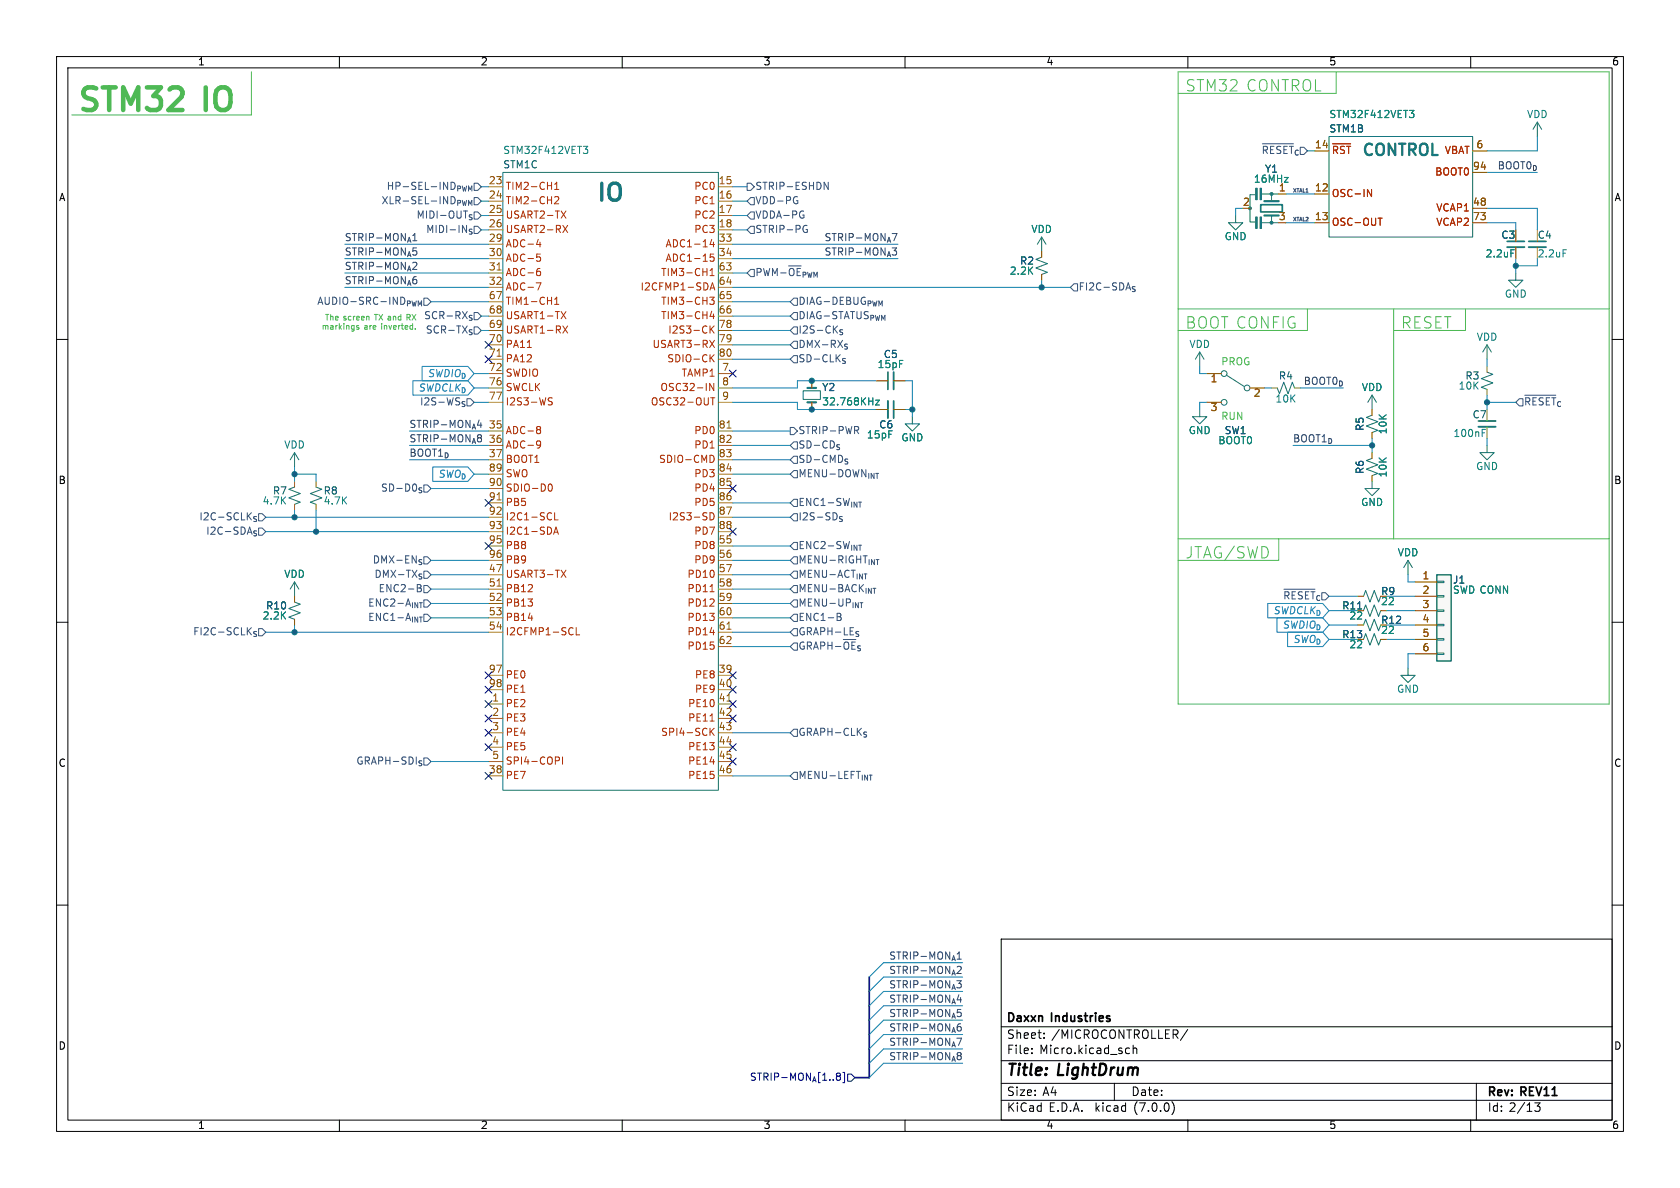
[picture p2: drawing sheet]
<svg xmlns="http://www.w3.org/2000/svg" width="297mm" height="210mm" viewBox="0 0 297 210" stroke-linecap="round" stroke-linejoin="round" font-family="sans-serif">
<g fill="none" stroke="#000" stroke-width=".18">
<path d="M10 10h277v190h-277zM12 12h273v186h-273zM60 10v2M110 10v2M160 10v2M210 10v2M260 10v2M10 60h2M285 60h2M10 110h2M285 110h2M10 160h2"/>
<path d="M285 160h2M177 166h108v32h-108zM60 198v2M110 198v2M160 198v2M177 194.5h108M177 191.5h108M177 187.5h108M177 181.5h108M182.4 186.1v.2M182.4 185.3v.2M184.6 183.4v.2"/>
<path d="M184.6 182.6v.2M197 191.5v3M199.3 185.3h.4M199.7 186.2l-.4 .1M200.3 185.4l.2-.1h.4l.1 1M200.3 184.8v1.5M207.2 194.7a1.72 1.72 0 0 1 0 2.3M210 182l-1.3 1.9M210 198v2M260 198v2M261 191.5v6.5M272.3 195l-.5 .5 .4 .2v.6l-.2 .2-.6-.1"/>
</g>
<g fill="none" stroke="#187164" stroke-width=".18">
<path d="M88.9 30.5h38.1v109.2h-38.1zM218.4 38.1v1.3h1.3l-1.3 1.2-1.2-1.2h1.2M222.1 34.4h-1.1v4.8h1M223 34.3h3.1M223 39.4h3.1M224.8 34.3v1.1M224.8 38.1v1.3M234.9 24.1h25.4v17.8h-25.4zM271.8 21.6l-.8 1.3M271.8 21.6v2.5M271.8 21.6l.7 1.3M184.1 45.5l-1 .3 2.1 .8-2.1 .8 2.1 .7-1.1 .4"/>
<path d="M184.1 41.9l.8 1.3M184.1 41.9v2.6M184.1 41.9l-.7 1.3M268 48.3v1.2h1.2l-1.2 1.3-1.3-1.3h1.3M142 69.1h3v1.5h-3zM161.3 73.7v1.2h1.3l-1.3 1.3-1.3-1.3h1.3M212.1 72.4v1.3h1.3l-1.3 1.2-1.3-1.2h1.3M212.1 62.2l-.8 1.3M212.1 62.2v2.6M212.1 62.2l.8 1.3M216.8 66.3l3.2 2M225.8 68.6l.4 1 .7-2 .8 2 .8-2 .4 1"/>
<path d="M242.6 73.4l-1 .4 2 .7-2 .8 2 .8-1 .4M242.6 69.9l-.8 1.2M242.6 69.9v2.5M242.6 69.9l.7 1.2M262.9 78.7v1.3h1.3l-1.3 1.3-1.3-1.3h1.3M262.9 65.8l1 .4-2 .7 2 .8-2 .8 1 .3M262.9 61l-.8 1.2M262.9 61v2.5M262.9 61l.8 1.2M52.1 86.1l-1 .4 2 .7-2 .8 2 .8-1 .4M52.1 80l.7 1.3M52.1 80v2.6"/>
<path d="M52.1 80l-.8 1.3M55.9 86.1l1 .4-2 .7 2 .8-2 .8 1 .4M242.6 81l-1 .4 2 .8-2 .7 2 .8-1 .4M242.6 85.1v1.3h1.2l-1.2 1.2-1.3-1.2h1.3M248.9 99.1l-.7 1.2M248.9 99.1v2.5M248.9 99.1l.8 1.2M52.1 106.4l1 .4-2 .8 2 .7-2 .8 1 .4M52.1 102.9v2.5M52.1 102.9l-.8 1.2M52.1 102.9l.7 1.2M241 105.4l.4-1 .8 2 .8-2 .7 2 .4-1"/>
<path d="M241 110.5l.4-1 .8 2 .8-2 .7 2 .4-1M241 113l.4-1 .8 2 .8-2 .7 2 .4-1M241 108l.4-1.1 .8 2.1 .8-2.1 .7 2.1 .4-1M248.9 118.1v1.3h1.3l-1.3 1.3-1.3-1.3h1.3M254 115.4h1.3v.3h-1.3zM254 112.9h1.3v.3h-1.3zM254 110.4h1.3v.2h-1.3zM254 107.8h1.3v.3h-1.3zM254 105.3h1.3v.2h-1.3zM254 102.7h1.3v.3h-1.3z"/>
<circle cx="216.4" cy="66" r=".51"/>
<circle cx="216.4" cy="71.1" r=".51"/>
<circle cx="220.5" cy="68.6" r=".51"/>
</g>
<g fill="none" stroke="#a0a006" stroke-width=".18">
<path d="M86.4 33h2.5M86.4 35.6h2.5M86.4 38.1h2.5M127 33h2.5M127 35.6h2.5M127 38.1h2.5M226.1 34.3h1.2M232.4 34.3h2.5M232.4 39.4h2.5M232.4 26.7h2.5M260.3 39.4h2.6M260.3 26.7h2.6"/>
<path d="M260.3 36.8h2.6M260.3 30.5h2.6M86.4 40.6h2.5M86.4 43.2h2.5M86.4 45.7h2.5M86.4 48.3h2.5M86.4 50.8h2.5M86.4 53.3h2.5M86.4 55.9h2.5M86.4 58.4h2.5M127 40.6h2.5M127 43.2h2.5"/>
<path d="M127 45.7h2.5M127 48.3h2.5M127 50.8h2.5M127 53.3h2.5M127 55.9h2.5M127 58.4h2.5M184.1 44.5v1M184.1 48.5v1M268 43.7v2M271.8 43.7v2M86.4 66h2.5M86.4 68.6h2.5"/>
<path d="M86.4 71.1h2.5M86.4 76.2h2.5M86.4 78.7h2.5M86.4 61h2.5M86.4 63.5h2.5M127 66h2.5M127 68.6h2.5M127 71.1h2.5M127 76.2h2.5M127 78.7h2.5M127 61h2.5M127 63.5h2.5"/>
<path d="M143.5 67.3v1.3M143.5 71.1v1.3M154.9 67.3h2.1M154.9 72.4h2.1M158 67.3h2M158 72.4h2M213.4 66h2.5M213.4 71.1h2.5M221 68.6h2.5M224.8 68.6h1M228.9 68.6h1M242.6 72.4v1"/>
<path d="M242.6 76.5v1M262.9 64.8v1M262.9 68.8v1.1M262.9 75.4v2.1M52.1 85.1v1M52.1 89.2v1M55.9 85.1v1M55.9 89.2v1M86.4 81.3h2.5M86.4 96.5h2.5M86.4 99.1h2.5M86.4 83.8h2.5"/>
<path d="M86.4 86.4h2.5M86.4 88.9h2.5M86.4 91.4h2.5M86.4 94h2.5M127 81.3h2.5M127 96.5h2.5M127 99.1h2.5M127 83.8h2.5M127 86.4h2.5M127 88.9h2.5M127 91.4h2.5M127 94h2.5"/>
<path d="M242.6 80v1M242.6 84.1v1M52.1 105.4v1M52.1 109.5v1M86.4 119.4h2.5M86.4 101.6h2.5M86.4 104.1h2.5M86.4 106.7h2.5M86.4 109.2h2.5M86.4 111.8h2.5M127 119.4h2.5M127 101.6h2.5"/>
<path d="M127 104.1h2.5M127 106.7h2.5M127 109.2h2.5M127 111.8h2.5M127 114.3h2.5M240 105.4h1M240 110.5h1M240 108h1M240 113h1M244.1 108h1M244.1 113h1M250.2 105.4h3.8"/>
<path d="M250.2 110.5h3.8M250.2 102.9h3.8M250.2 108h3.8M250.2 113h3.8M250.2 115.6h3.8M86.4 124.5h2.5M86.4 127h2.5M86.4 129.5h2.5M86.4 137.2h2.5M86.4 132.1h2.5M86.4 121.9h2.5M86.4 134.6h2.5"/>
<path d="M127 124.5h2.5M127 127h2.5M127 129.5h2.5M127 137.2h2.5M127 132.1h2.5M127 121.9h2.5M127 134.6h2.5"/>
</g>
<g fill="none" stroke="#b02c04" stroke-width=".18">
<path d="M98.1 33.5h.7M98.1 32.6l.3-.4v1.3M98.1 34.9l.4-.1 .3 .3-.8 .9h.8M99.2 37.3l.9 1.3M99.5 39.8l.9 1.3M100.1 37.3l-.9 1.3M100.4 39.8l-.9 1.3M235.6 25.4h3.2M236.5 26.3l-.1-.4h-.6v1.2M237.7 25.9h-.5l-.2 .3M238.1 25.9h.7M238.4 25.9v1.2"/>
<path d="M241.7 33.5l.8 1.3v-1.3M243.6 38.6h.7M94.8 50h.8l-.5 1.3M94.9 43.2h.7M94.9 44.9h.6M95 45.4h.3l.3 .2-.1 .5-.5 .1M95.1 47.9h.2l.3 .3-.1 .4-.4 .1M95.2 47.5h.3M95.5 42.8v.8M98.1 52.9l.3-.4v1.3M98.1 53.8h.7M99.2 55.1l.9 1.2"/>
<path d="M99.5 57.6l.9 1.3M100.1 55.1l-.9 1.2M100.4 57.6l-.9 1.3M125.5 52.5h.8l-.5 .5 .4 .1v.6l-.2 .1-.5-.1M125.5 57.6v1.3M125.5 51.3l.4-1.3 .5 1.3M125.5 48.7h.8M125.5 47.8l.4-.3v1.2M125.6 50.9h.6M125.7 58.2l.5 .7M125.8 42.3l-.3 .9h.8M125.8 55l-.3 .9h.8"/>
<path d="M126.1 42.8v.8M126.1 55.5v.8M126.2 44.9h-.6l-.1 .6 .2-.1 .4 .1 .2 .1-.1 .5-.2 .1-.5-.1M126.2 57.6l-.7 .7M95.1 75.4h.2l.3 .2-.3 .3M95.1 77.9l.4 .2a.84 .84 0 0 1-.3 1.1M95.1 75.9h.2M95.3 75.9l.2 .2 .1 .3-.3 .3h-.2M95.6 78.5l-.3 .2h-.2M97 70.8l.5 .2 .1 .3-.2 .3-.5-.1M97.6 70.4l-.5-.1-.1 .1M125.5 60.2l.8 1.2"/>
<path d="M125.6 70.3h.8M125.7 63.2l.5 .8M126 70.3v1.3M126.2 67.8v1.2l-.7-1.2v1.2M126.2 62.7l-.7 .7M126.3 60.2l-.8 1.2M97.1 85.6h.1a.68 .68 0 0 1 .4 .6 .68 .68 0 0 1-.4 .6h-.1M97.9 94.4l.4-1.2 .4 1.2M98 94.1h.6M98.1 90.6v1.3h.6M125.5 90.6a.64 .64 0 0 1 .8 .7 .64 .64 0 0 1-.8 .6zM125.8 80.5a.68 .68 0 0 1 .5 .6 .68 .68 0 0 1-.5 .6"/>
<path d="M99.2 100.8l.9 1.3M100.1 100.8l-.9 1.3M101.9 111v1.2h.6M125.5 104.6h.8M98.2 133.8h.5l.2 .3-.1 .3-.6 .1M99.4 133.8v1.3M125.5 128.7v1.3M125.5 127.5h.8M125.7 129.3l.5 .7M126.2 128.7l-.7 .8"/>
</g>
<path d="M87.9 47.7h.7M87.9 63h.7M128.5 75.7h.7M87.9 88.4h.7M87.9 103.6h.7M128.5 111.2h.7M128.5 123.9h.7" fill="none" stroke="#8c5a0a" stroke-width=".18"/>
<path d="M249.2 19.5h.8l-.5 .5 .4 .1 .1 .4-.3 .3h-.3M103.1 25.9h.8l-.4 .5 .3 .1 .1 .4-.2 .2h-.4M267.1 44.2h.6M276.3 44.2h.6M154.8 70.7h.7l-.7 .9h.7M262 75.9h.6" fill="none" stroke="#128875" stroke-width=".18"/>
<path d="M266.4 43.7h3.1M270.3 43.7h3M157 70.9v3M158 65.8v3M261.4 75.4h3" fill="none" stroke="#187164" stroke-width=".33"/>
<path d="M222.9 36.2h3.8v1.3h-3.8zM266.4 42.7h3.1M270.3 42.7h3M157 65.8v3M158 70.9v3M261.4 74.4h3" fill="none" stroke="#187164" stroke-width=".3"/>
<path d="M254 101.6h2.5v15.2h-2.5z" fill="#f7f7f7" stroke="#f7f7f7" stroke-width=".18"/>
<path d="M254 101.6h2.5v15.2h-2.5z" fill="none" stroke="#187164" stroke-width=".25"/>
<path d="M223.5 35.6h2.6M223.5 38.1h2.6M142.7 68.6h1.6M142.7 71.1h1.6" fill="none" stroke="#187164" stroke-width=".38"/>
<g fill="#187164" stroke="#187164" stroke-width=".18">
<path d="M222 33.3h.2v2h-.2z"/>
<path d="M222.8 33.3h.2v2h-.2z"/>
<path d="M222 38.4h.2v2h-.2z"/>
<path d="M222.8 38.4h.2v2h-.2z"/>
<circle cx="224.8" cy="34.3" r=".25"/>
<circle cx="221" cy="36.8" r=".25"/>
<circle cx="224.8" cy="39.4" r=".25"/>
</g>
<g fill="none" stroke="#345372" stroke-width=".18">
<path d="M132.1 32.4h.6l.6 .6-.6 .7h-.6zM132.7 34.9h.6v1.3h-.6l-.6-.6zM132.7 37.5h.6v1.2h-.6l-.6-.6zM140.8 35.5h.2v.4l-.2 .1M140.9 34.8h.1M141.9 38h.2v.5M142.4 39.8l.3 .1M145.7 32.2l.7 1.3v-1.3M223.2 25.4h5.5M224.1 26.3l-.1-.4h-.7v1.2M225.2 25.9h-.6v1.2M226.4 25.9h-.5l-.2 .3"/>
<path d="M227.6 25.9h-.6v1.2M227.9 25.9h.8M228.3 25.9v1.2M229.9 26h.6l.6 .7-.6 .6h-.6zM132.7 47.6h.6v1.3h-.6l-.6-.6zM132.7 40h.6v1.3h-.6l-.6-.7zM134.6 47.9l-.2-.4h-.6v1.2M135 47.5l.3 1.2M136.1 47.5l-.3 1.2M136.6 48.7v-1.2l.4 .9 .4-.9v1.2M139.4 47h2.2M139.5 47.9a.42 .42 0 0 1 .5-.5 .42 .42 0 0 1 .4 .5"/>
<path d="M140.3 55.2h.7v1.3h-.7l-.6-.6zM140.3 52.7h.7v1.3h-.7l-.6-.7zM140.3 57.8h.7v1.3h-.7l-.6-.7zM141.5 47.5h-.6v1.2M142.5 40.6h.2v.4l-.3 .1M189.2 50.8l.7-.6h.6v1.2h-.6zM139.7 75.6h.6l.7 .6-.7 .6h-.6zM140.3 62.9h.7v1.2h-.7l-.6-.6zM140.3 78.1h.7v1.3h-.7l-.6-.7zM140.3 60.3h.7v1.3h-.7l-.6-.6zM151.4 76.1l.4 .6M151.6 75.4l.2 .2-.1 .3-.1 .2"/>
<path d="M268.6 70.5h.6v1.3h-.6l-.6-.7zM269.6 69.9h5.4M270.5 70.7l-.2-.3-.6-.1v1.3M271.6 70.3h-.6v1.3M272.8 70.4l-.5-.1-.2 .4M274 70.3h-.6v1.3M274.3 70.3h.8M274.7 70.3v1.3M45.7 90.8h.7l.6 .6-.6 .7h-.7zM140.3 80.6h.7v1.3h-.7l-.6-.6zM140.3 83.2h.7v1.3h-.7l-.6-.7zM140.3 88.3h.7v1.2h-.7l-.6-.6z"/>
<path d="M140.3 90.8h.7v1.3h-.7l-.6-.7zM140.3 95.9h.7v1.3h-.7l-.6-.7zM140.3 98.4h.7v1.3h-.7l-.6-.6zM45.7 111.1h.7l.6 .7-.6 .6h-.7zM73.8 103.9h.4M74.2 103.9l.3 .3-.1 .3-.6 .1M74.2 103.3l.2 .3-.2 .3M74.9 103.5h.7l.6 .6-.6 .7h-.7zM140.3 108.6h.7v1.3h-.7l-.6-.7zM140.3 111.1h.7v1.3h-.7l-.6-.6zM140.3 103.5h.7v1.3h-.7l-.6-.7zM140.3 101h.7v1.2h-.7l-.6-.6z"/>
<path d="M140.3 113.7h.7v1.2h-.7l-.6-.6zM140.3 106h.7v1.3h-.7l-.6-.6zM141.8 113.5l-.3 .2-.1 .3M142 113.5l.1 .1M142.7 113.5v1.3M143.2 113.5l.2 .1 .1 .3M143.8 114.8l.4-1.3 .5 1.3M145.1 113.5v1.3M145.6 113.5l.2 .1v.3M146.4 113.5v1.3M147.1 113.5v1.3M148 109h.4"/>
<path d="M148.4 109l.3 .3v.3l-.7 .1M148.4 108.4l.3 .3-.3 .3M149.5 113.5l-.2 .2-.1 .2M149.7 113.5l.3 .2 .1 .2M150.6 113.5v1.3M227 104.2h5.5M227.9 105l-.1-.3-.6-.1v1.3M229 104.6h-.6v1.3M230.2 104.7l-.4-.1-.3 .4M231.4 104.6h-.6v1.3M231.8 104.6h.7M232.1 104.6v1.3"/>
<path d="M233.7 104.8h.6l.6 .6-.6 .6h-.6zM140.3 128.9h.7v1.3h-.7l-.6-.7zM140.3 136.5h.7v1.3h-.7l-.6-.6z"/>
</g>
<g fill="none" stroke="#000084" stroke-width=".18">
<path d="M85.8 60.4l1.2 1.2M85.8 62.9l1.2 1.2M87 60.4l-1.2 1.2M87 62.9l-1.2 1.2M128.9 65.4l1.2 1.2M130.1 65.4l-1.2 1.2M85.8 95.9l1.2 1.2M85.8 88.3l1.2 1.2M87 95.9l-1.2 1.2M87 88.3l-1.2 1.2M128.9 85.8l1.2 1.2M128.9 93.4l1.2 1.2"/>
<path d="M130.1 93.4l-1.2 1.2M130.1 85.8l-1.2 1.2M85.8 118.8l1.2 1.2M87 118.8l-1.2 1.2M128.9 118.8l1.2 1.2M130.1 118.8l-1.2 1.2M85.8 123.9l1.2 1.2M85.8 136.6l1.2 1.2M85.8 131.5l1.2 1.2M85.8 126.4l1.2 1.2M85.8 128.9l1.2 1.2M85.8 121.3l1.2 1.2"/>
<path d="M87 123.9l-1.2 1.2M87 136.6l-1.2 1.2M87 131.5l-1.2 1.2M87 126.4l-1.2 1.2M87 128.9l-1.2 1.2M87 121.3l-1.2 1.2M128.9 134l1.2 1.2M128.9 123.9l1.2 1.2M128.9 121.3l1.2 1.2M128.9 131.5l1.2 1.2M128.9 126.4l1.2 1.2M130.1 134l-1.2 1.2"/>
<path d="M130.1 123.9l-1.2 1.2M130.1 121.3l-1.2 1.2M130.1 131.5l-1.2 1.2M130.1 126.4l-1.2 1.2M149.9 189.9h.6l.6 .6-.6 .6h-.6z"/>
</g>
<path d="M73 67.3h9.7l1.1 1.3-1.1 1.3h-9.7zM74.6 64.8h8.1l1.1 1.2-1.1 1.3h-8.1zM76.5 82.5h6.2l1.1 1.3-1.1 1.3h-6.2zM224.1 106.7h9.7l1.1 1.3-1.1 1.2h-9.7zM225.8 109.2h8l1.1 1.3-1.1 1.3h-8zM227.6 111.8h6.2l1.1 1.2-1.1 1.3h-6.2z" fill="none" stroke="#1b50ca" stroke-width=".18"/>
<path d="M44.4 12.7v7.6h-31.7M208.3 12.7h76.2v111.8h-76.2zM236.2 12.7v3.8h-27.9M63.4 57.6l-.2-.1-.2 .2 .1 .1 .3 .1v.3h-.4M65.1 55.9l.1 .2v.5M73.4 58.1v.1M208.3 54.6h76.2M231.1 54.6v3.8h-22.8M246.4 54.6v40.7M259.1 54.6v3.8h-12.7M208.3 95.3h76.2M226.1 95.3v3.8h-17.8" fill="none" stroke="#4eb955" stroke-width=".18"/>
<path d="M153.7 172.7v17.8h-2.6" fill="none" stroke="#000084" stroke-width=".3"/>
<g fill="none" stroke="#0b7fb0" stroke-width=".18">
<path d="M85.1 35.6h1.3M85.1 38.1h1.3M85.1 33h1.3M129.5 35.6h2.6M129.5 38.1h2.6M129.5 33h2.6M219.7 36.8h-1.3v1.3M227.3 39.4h5.1M227.3 34.3h5.1M262.9 39.4h5.1v1.2M262.9 36.8h8.9v3.8M262.9 30.5h8.9"/>
<path d="M271.8 24.1v2.6h-8.9M61 50.8h25.4M61 43.2h25.4M61 45.7h25.4M61 48.3h25.4M76.2 53.3h10.2M85.1 55.9h1.3M85.1 58.4h1.3M85.1 40.6h1.3M129.5 50.8h59.7M129.5 43.2h29.2M129.5 45.7h29.2"/>
<path d="M129.5 55.9h10.2M129.5 53.3h10.2M129.5 58.4h10.2M129.5 40.6h2.6M129.5 48.3h2.6M184.1 49.5v1.3M268 45.7v2.6M271.8 45.7v1.3h-3.8M72.4 76.2h14M72.4 78.7h14M83.8 71.1h2.6M83.8 68.6h2.6"/>
<path d="M83.8 66h2.6M129.5 71.1h11.5v1.3h13.9M129.5 76.2h10.2M129.5 61h10.2M129.5 63.5h10.2M129.5 78.7h10.2M154.9 67.3h-13.9v1.3h-11.5M160 72.4h1.3M160 67.3h1.3v6.4M212.1 64.8v1.2h1.3M213.4 71.1h-1.3v1.3M223.5 68.6h1.3"/>
<path d="M228.6 78.7h14M229.9 68.6h7.6M242.6 77.5v2.5M262.9 63.5v1.3M262.9 69.9v2.5M262.9 77.5v1.2M262.9 71.1h5.1M47 94h39.4M47 91.4h39.4M52.1 82.6v2.5M52.1 90.2v1.2M52.1 83.8h3.8v1.3"/>
<path d="M55.9 90.2v3.8M72.4 81.3h14M76.2 99.1h10.2M76.2 86.4h10.2M83.8 83.8h2.6M129.5 96.5h10.2M129.5 99.1h10.2M129.5 91.4h10.2M129.5 83.8h10.2M129.5 88.9h10.2M129.5 81.3h10.2M47 111.8h39.4"/>
<path d="M52.1 110.5v1.3M76.2 106.7h10.2M76.2 101.6h10.2M76.2 109.2h10.2M76.2 104.1h10.2M129.5 111.8h10.2M129.5 106.7h10.2M129.5 114.3h10.2M129.5 101.6h10.2M129.5 109.2h10.2M129.5 104.1h10.2M234.9 105.4h5.1"/>
<path d="M234.9 110.5h5.1M234.9 113h5.1M234.9 108h5.1M245.1 105.4h5.1M245.1 110.5h5.1M245.1 113h5.1M245.1 108h5.1M248.9 101.6v1.3h1.3M250.2 115.6h-1.3v2.5M76.2 134.6h10.2M129.5 137.2h10.2M129.5 129.5h10.2"/>
<path d="M170.2 177.8h-14l-2.5 2.5M170.2 175.3h-14l-2.5 2.5M170.2 170.2h-14l-2.5 2.5M170.2 172.7h-14l-2.5 2.6M170.2 180.3h-14l-2.5 2.6M170.2 188h-14l-2.5 2.5M170.2 182.9h-14l-2.5 2.5M170.2 185.4h-14l-2.5 2.6"/>
</g>
<g fill="#056887" stroke="#056887" stroke-width=".18">
<circle cx="262.9" cy="71.1" r=".46"/>
<circle cx="268" cy="47" r=".46"/>
<circle cx="184.1" cy="50.8" r=".46"/>
<circle cx="161.3" cy="72.4" r=".46"/>
<circle cx="242.6" cy="78.7" r=".46"/>
<circle cx="143.5" cy="72.4" r=".46"/>
<circle cx="143.5" cy="67.3" r=".46"/>
<circle cx="52.1" cy="91.4" r=".46"/>
<circle cx="55.9" cy="94" r=".46"/>
<circle cx="52.1" cy="83.8" r=".46"/>
<circle cx="52.1" cy="111.8" r=".46"/>
</g>
<g font-size="5.6" fill="#4eb955">
<text x="14" y="20.3">STM32</text>
<text x="36.6" y="20.3">IO</text>
</g>
<text font-size="4.2" fill="#187164" x="105.2" y="36.5">IO</text>
<g font-size="2.8" fill="#4eb955">
<text x="209.5" y="16.5">STM32 CONTROL</text>
<text x="209.5" y="58.4">BOOT CONFIG</text>
<text x="247.6" y="58.4">RESET</text>
<text x="209.5" y="99.1">JTAG/SWD</text>
</g>
<text font-size="2.8" fill="#187164" x="240.6" y="28.2">CONTROL</text>
<g font-size="2.8">
<text x="178" y="190.8">Title:</text>
<text x="187.1" y="190.8">LightDrum</text>
</g>
<g font-size="2.1">
<text x="178" y="183.9">Sheet:</text>
<text x="178" y="181.1">Daxxn</text>
<text x="185.9" y="183.9">/MICROCONTROLLER/</text>
<text x="186" y="181.1">Industries</text>
<text x="178" y="186.6">File:</text>
<text x="183.8" y="186.6">Micro.kicad_sch</text>
<text x="178" y="196.8">KiCad</text>
<text x="178" y="194">Size:</text>
<text x="184.3" y="194">A4</text>
<text x="185.4" y="196.8">E.D.A.</text>
<text x="193.7" y="196.8">kicad</text>
<text x="200" y="194">Date:</text>
<text x="200.6" y="196.8">(7.0.0)</text>
<text x="263" y="194.2">Rev:</text>
<text x="263" y="196.8">Id: 2/13</text>
<text x="269" y="194.2">REV11</text>
</g>
<g font-size="1.8">
<text x="35" y="11.8">1</text>
<text x="85" y="11.8">2</text>
<text x="135" y="11.8">3</text>
<text x="185" y="11.8">4</text>
<text x="235" y="11.8">5</text>
<text x="285" y="11.8">6</text>
<text x="10.4" y="35.8">A</text>
<text x="285.4" y="35.8">A</text>
<text x="10.3" y="85.8">B</text>
<text x="285.3" y="85.8">B</text>
<text x="10.3" y="135.8">C</text>
<text x="285.3" y="135.8">C</text>
<text x="10.3" y="185.8">D</text>
<text x="285.3" y="185.8">D</text>
<text x="35" y="199.8">1</text>
<text x="85" y="199.8">2</text>
<text x="135" y="199.8">3</text>
<text x="185" y="199.8">4</text>
<text x="235" y="199.8">5</text>
<text x="285" y="199.8">6</text>
</g>
<g font-size="1.8" fill="#005550">
<text x="235" y="23.7">STM1B</text>
<text x="88.9" y="30">STM1C</text>
<text x="271.8" y="42.5">C4</text>
<text x="145.3" y="69.4">Y2</text>
<text x="226" y="67.4">R4</text>
<text x="241.4" y="76.2" transform="rotate(-90 241.4 76.2)">R5</text>
<text x="260.3" y="74.2">C7</text>
<text x="241.4" y="83.9" transform="rotate(-90 241.4 83.9)">R6</text>
<text x="57.2" y="87.7">R8</text>
<text x="244.1" y="105.5">R9</text>
<text x="237.2" y="113.1">R13</text>
<text x="237.2" y="108">R11</text>
<text x="244.1" y="110.6">R12</text>
</g>
<g font-size="1.8" fill="#128875">
<text x="235" y="21.1">STM32F412VET3</text>
<text x="269.9" y="21.1">VDD</text>
<text x="88.9" y="27.5">STM32F412VET3</text>
<text x="221.6" y="32.6">16MHz</text>
<text x="223.6" y="30.8">Y1</text>
<text x="182.3" y="41.5">VDD</text>
<text x="180.3" y="47.1">R2</text>
<text x="216.4" y="42.7">GND</text>
<text x="262.6" y="45.8">2.2uF</text>
<text x="271.8" y="45.8">2.2uF</text>
<text x="178.5" y="48.8">2.2K</text>
<text x="266" y="52.9">GND</text>
<text x="155.1" y="65.3">15pF</text>
<text x="156.2" y="63.6">C5</text>
<text x="210.2" y="61.8">VDD</text>
<text x="261" y="60.5">VDD</text>
<text x="145.3" y="71.9">32.768KHz</text>
<text x="225.4" y="71.4">10K</text>
<text x="240.7" y="69.4">VDD</text>
<text x="257.8" y="69.2">10K</text>
<text x="259" y="67.4">R3</text>
<text x="153.2" y="77.8">15pF</text>
<text x="155.4" y="76">C6</text>
<text x="210.1" y="77">GND</text>
<text x="216.4" y="77">SW1</text>
<text x="245.4" y="76.8" transform="rotate(-90 245.4 76.8)">10K</text>
<text x="256.9" y="77.5">100nF</text>
<text x="50.2" y="79.6">VDD</text>
<text x="159.3" y="78.3">GND</text>
<text x="215.3" y="78.8">BOOT0</text>
<text x="260.9" y="83.4">GND</text>
<text x="46.4" y="89.5">4.7K</text>
<text x="48.2" y="87.7">R7</text>
<text x="57.2" y="89.5">4.7K</text>
<text x="240.6" y="89.7">GND</text>
<text x="245.4" y="84.5" transform="rotate(-90 245.4 84.5)">10K</text>
<text x="247" y="98.6">VDD</text>
<text x="50.2" y="102.4">VDD</text>
<text x="256.8" y="103.4">J1</text>
<text x="256.8" y="105.2">SWD CONN</text>
<text x="46.4" y="109.8">2.2K</text>
<text x="47" y="108">R10</text>
<text x="238.5" y="109.8">22</text>
<text x="238.5" y="114.9">22</text>
<text x="246.9" y="122.7">GND</text>
</g>
<text font-size="1.8" fill="#0b7fb0" x="222.8" y="28.1">~{RESET}_{C}</text>
<g font-size="1.8" fill="#8c5a0a">
<text x="232.4" y="26.4">14</text>
<text x="261" y="26.4">6</text>
<text x="86.4" y="32.8">23</text>
<text x="86.4" y="35.3">24</text>
<text x="127" y="32.8">15</text>
<text x="127" y="35.3">16</text>
<text x="226" y="34">1</text>
<text x="232.4" y="34">12</text>
<text x="260.3" y="30.2">94</text>
<text x="86.4" y="37.8">25</text>
<text x="86.4" y="40.4">26</text>
<text x="127" y="37.8">17</text>
<text x="127" y="40.4">18</text>
<text x="219.7" y="36.6">2</text>
<text x="226" y="39.1">3</text>
<text x="232.4" y="39.1">13</text>
<text x="260.3" y="36.6">48</text>
<text x="260.3" y="39.1">73</text>
<text x="86.4" y="42.9">29</text>
<text x="86.4" y="45.5">30</text>
<text x="127" y="42.9">33</text>
<text x="127" y="45.5">34</text>
<text x="86.4" y="48">31</text>
<text x="86.4" y="50.5">32</text>
<text x="86.4" y="53.1">67</text>
<text x="127" y="48">63</text>
<text x="127" y="50.5">64</text>
<text x="127" y="53.1">65</text>
<text x="86.4" y="55.6">68</text>
<text x="86.4" y="58.2">69</text>
<text x="127" y="55.6">66</text>
<text x="127" y="58.2">78</text>
<text x="86.4" y="60.7">70</text>
<text x="86.4" y="63.2">71</text>
<text x="86.4" y="65.8">72</text>
<text x="127" y="60.7">79</text>
<text x="127" y="63.2">80</text>
<text x="127.6" y="65.8">7</text>
<text x="86.4" y="68.3">76</text>
<text x="86.4" y="70.9">77</text>
<text x="127.6" y="68.3">8</text>
<text x="127.6" y="70.9">9</text>
<text x="214" y="67.9">1</text>
<text x="221.6" y="70.5">2</text>
<text x="127" y="75.9">81</text>
<text x="214" y="73">3</text>
<text x="86.4" y="81">37</text>
<text x="86.4" y="83.6">89</text>
<text x="127" y="78.5">82</text>
<text x="127" y="81">83</text>
<text x="127" y="83.6">84</text>
<text x="86.4" y="86.1">90</text>
<text x="86.4" y="88.6">91</text>
<text x="127" y="86.1">85</text>
<text x="127" y="88.6">86</text>
<text x="86.4" y="91.2">92</text>
<text x="86.4" y="93.7">93</text>
<text x="127" y="91.2">87</text>
<text x="127" y="93.7">88</text>
<text x="86.4" y="101.3">47</text>
<text x="86.4" y="96.3">95</text>
<text x="86.4" y="98.8">96</text>
<text x="127" y="96.3">55</text>
<text x="127" y="98.8">56</text>
<text x="127" y="101.3">57</text>
<text x="86.4" y="103.9">51</text>
<text x="86.4" y="106.4">52</text>
<text x="127" y="103.9">58</text>
<text x="127" y="106.4">59</text>
<text x="251.4" y="102.6">1</text>
<text x="251.4" y="105.2">2</text>
<text x="251.4" y="107.7">3</text>
<text x="86.4" y="109">53</text>
<text x="86.4" y="111.5">54</text>
<text x="127" y="109">60</text>
<text x="127" y="111.5">61</text>
<text x="251.4" y="110.2">4</text>
<text x="251.4" y="112.8">5</text>
<text x="86.4" y="119.1">97</text>
<text x="127" y="119.1">39</text>
<text x="127" y="114">62</text>
<text x="251.4" y="115.3">6</text>
<text x="86.4" y="121.7">98</text>
<text x="87" y="124.2">1</text>
<text x="127" y="121.7">40</text>
<text x="127" y="124.2">41</text>
<text x="87" y="126.7">2</text>
<text x="87" y="129.3">3</text>
<text x="87" y="131.8">4</text>
<text x="127" y="126.7">42</text>
<text x="127" y="129.3">43</text>
<text x="127" y="131.8">44</text>
<text x="86.4" y="136.9">38</text>
<text x="87" y="134.4">5</text>
<text x="127" y="134.4">45</text>
<text x="127" y="136.9">46</text>
</g>
<g font-size="1.8" fill="#b02c04">
<text x="235.5" y="28.1">~{RST}</text>
<text x="255.3" y="27.5">VBAT</text>
<text x="89.4" y="33.8">TIM2-CH1</text>
<text x="122.6" y="33.8">PC0</text>
<text x="235.5" y="35.1">OSC-IN</text>
<text x="253.6" y="31.3">BOOT0</text>
<text x="89.4" y="36.4">TIM2-CH2</text>
<text x="89.4" y="38.9">USART2-TX</text>
<text x="89.4" y="41.5">USART2-RX</text>
<text x="122.6" y="36.4">PC1</text>
<text x="122.6" y="38.9">PC2</text>
<text x="122.6" y="41.5">PC3</text>
<text x="235.5" y="40.2">OSC-OUT</text>
<text x="253.8" y="37.7">VCAP1</text>
<text x="253.8" y="40.2">VCAP2</text>
<text x="89.4" y="44">ADC-4</text>
<text x="89.4" y="46.5">ADC-5</text>
<text x="117.5" y="44">ADC1-14</text>
<text x="117.5" y="46.5">ADC1-15</text>
<text x="89.4" y="49.1">ADC-6</text>
<text x="89.4" y="51.6">ADC-7</text>
<text x="113.1" y="51.6">I2CFMP1-SDA</text>
<text x="116.7" y="49.1">TIM3-CH1</text>
<text x="89.4" y="54.2">TIM1-CH1</text>
<text x="89.4" y="56.7">USART1-TX</text>
<text x="89.4" y="59.2">USART1-RX</text>
<text x="116.7" y="54.2">TIM3-CH3</text>
<text x="116.7" y="56.7">TIM3-CH4</text>
<text x="118" y="59.2">I2S3-CK</text>
<text x="89.4" y="61.8">PA11</text>
<text x="89.4" y="64.3">PA12</text>
<text x="115.2" y="61.8">USART3-RX</text>
<text x="117.8" y="64.3">SDIO-CK</text>
<text x="89.4" y="66.9">SWDIO</text>
<text x="89.4" y="69.4">SWCLK</text>
<text x="89.4" y="71.9">I2S3-WS</text>
<text x="114.9" y="71.9">OSC32-OUT</text>
<text x="116.6" y="69.4">OSC32-IN</text>
<text x="120.4" y="66.9">TAMP1</text>
<text x="89.4" y="77">ADC-8</text>
<text x="122.6" y="77">PD0</text>
<text x="89.4" y="79.6">ADC-9</text>
<text x="89.4" y="82.1">BOOT1</text>
<text x="116.4" y="82.1">SDIO-CMD</text>
<text x="122.6" y="79.6">PD1</text>
<text x="89.4" y="84.6">SWO</text>
<text x="89.4" y="87.2">SDIO-D0</text>
<text x="89.4" y="89.7">PB5</text>
<text x="122.6" y="84.6">PD3</text>
<text x="122.6" y="87.2">PD4</text>
<text x="122.6" y="89.7">PD5</text>
<text x="89.4" y="92.3">I2C1-SCL</text>
<text x="89.4" y="94.8">I2C1-SDA</text>
<text x="118.1" y="92.3">I2S3-SD</text>
<text x="122.6" y="94.8">PD7</text>
<text x="89.4" y="97.3">PB8</text>
<text x="89.4" y="99.9">PB9</text>
<text x="122.6" y="97.3">PD8</text>
<text x="122.6" y="99.9">PD9</text>
<text x="89.4" y="102.4">USART3-TX</text>
<text x="89.4" y="105">PB12</text>
<text x="89.4" y="107.5">PB13</text>
<text x="121.4" y="102.4">PD10</text>
<text x="121.4" y="105">PD11</text>
<text x="121.4" y="107.5">PD12</text>
<text x="89.4" y="110">PB14</text>
<text x="89.4" y="112.6">I2CFMP1-SCL</text>
<text x="121.4" y="110">PD13</text>
<text x="121.4" y="112.6">PD14</text>
<text x="121.4" y="115.1">PD15</text>
<text x="89.4" y="125.3">PE2</text>
<text x="89.4" y="120.2">PE0</text>
<text x="89.4" y="122.7">PE1</text>
<text x="121.5" y="125.3">PE10</text>
<text x="122.7" y="120.2">PE8</text>
<text x="122.7" y="122.7">PE9</text>
<text x="89.4" y="127.8">PE3</text>
<text x="89.4" y="130.4">PE4</text>
<text x="116.7" y="130.4">SPI4-SCK</text>
<text x="121.5" y="127.8">PE11</text>
<text x="89.4" y="138">PE7</text>
<text x="89.4" y="132.9">PE5</text>
<text x="89.4" y="135.4">SPI4-COPI</text>
<text x="121.5" y="132.9">PE13</text>
<text x="121.5" y="135.4">PE14</text>
<text x="121.5" y="138">PE15</text>
</g>
<g font-size="1.8" fill="#345372">
<text x="68.2" y="33.8">HP-SEL-IND_{PWM}</text>
<text x="133.5" y="33.8">STRIP-ESHDN</text>
<text x="67.3" y="36.4">XLR-SEL-IND_{PWM}</text>
<text x="73.4" y="38.9">MIDI-OUT_{S}</text>
<text x="75.1" y="41.5">MIDI-IN_{S}</text>
<text x="133.5" y="41.5">STRIP-PG</text>
<text x="133.5" y="36.4">VDD-PG</text>
<text x="133.5" y="38.9">VDDA-PG</text>
<text x="133.5" y="49.7">PWM-~{OE}_{PWM}</text>
<text x="190.7" y="51.6">FI2C-SDA_{S}</text>
<text x="55.9" y="54.2">AUDIO-SRC-IND_{PWM}</text>
<text x="74.8" y="56.7">SCR-RX_{S}</text>
<text x="75.1" y="59.2">SCR-TX_{S}</text>
<text x="141.2" y="56.7">DIAG-STATUS_{PWM}</text>
<text x="141.2" y="54.2">DIAG-DEBUG_{PWM}</text>
<text x="141.2" y="59.2">I2S-CK_{S}</text>
<text x="141.2" y="64.3">SD-CLK_{S}</text>
<text x="141.2" y="61.8">DMX-RX_{S}</text>
<text x="74.1" y="71.9">I2S-WS_{S}</text>
<text x="141.2" y="77">STRIP-PWR</text>
<text x="269.4" y="72.6">~{RESET}_{C}</text>
<text x="141.2" y="82.1">SD-CMD_{S}</text>
<text x="141.2" y="79.6">SD-CD_{S}</text>
<text x="67.2" y="87.2">SD-D0_{S}</text>
<text x="141.2" y="84.6">MENU-DOWN_{INT}</text>
<text x="141.2" y="89.7">ENC1-SW_{INT}</text>
<text x="35" y="92.3">I2C-SCLK_{S}</text>
<text x="36.3" y="94.8">I2C-SDA_{S}</text>
<text x="141.2" y="92.3">I2S-SD_{S}</text>
<text x="65.7" y="99.9">DMX-EN_{S}</text>
<text x="141.2" y="97.3">ENC2-SW_{INT}</text>
<text x="141.2" y="99.9">MENU-RIGHT_{INT}</text>
<text x="64.9" y="107.5">ENC2-A_{INT}</text>
<text x="66" y="102.4">DMX-TX_{S}</text>
<text x="66.8" y="105">ENC2-B</text>
<text x="141.2" y="105">MENU-BACK_{INT}</text>
<text x="141.2" y="102.4">MENU-ACT_{INT}</text>
<text x="141.2" y="107.5">MENU-UP_{INT}</text>
<text x="226.7" y="106.8">~{RESET}_{C}</text>
<text x="34" y="112.6">FI2C-SCLK_{S}</text>
<text x="64.9" y="110">ENC1-A_{INT}</text>
<text x="141.2" y="110">ENC1-B</text>
<text x="141.2" y="112.6">GRAPH-LE_{S}</text>
<text x="141.2" y="115.7">GRAPH-~{OE}_{S}</text>
<text x="141.2" y="130.4">GRAPH-CLK_{S}</text>
<text x="62.8" y="135.4">GRAPH-SDI_{S}</text>
<text x="141.2" y="138">MENU-LEFT_{INT}</text>
</g>
<g font-size="1.8" fill="#2d4364">
<text x="264.6" y="30.1">BOOT0_{D}</text>
<text x="61" y="47.9">STRIP-MON_{A}2</text>
<text x="61" y="45.4">STRIP-MON_{A}5</text>
<text x="61" y="42.8">STRIP-MON_{A}1</text>
<text x="145.6" y="45.4">STRIP-MON_{A}3</text>
<text x="145.6" y="42.8">STRIP-MON_{A}7</text>
<text x="61" y="50.5">STRIP-MON_{A}6</text>
<text x="230.3" y="68.2">BOOT0_{D}</text>
<text x="72.4" y="75.9">STRIP-MON_{A}435</text>
<text x="72.4" y="80.9">BOOT1_{D}</text>
<text x="72.4" y="78.4">STRIP-MON_{A}836</text>
<text x="228.6" y="78.4">BOOT1_{D}</text>
<text x="157.1" y="169.8">STRIP-MON_{A}1</text>
<text x="157.1" y="172.4">STRIP-MON_{A}2</text>
<text x="157.1" y="177.5">STRIP-MON_{A}4</text>
<text x="157.1" y="180">STRIP-MON_{A}5</text>
<text x="157.1" y="174.9">STRIP-MON_{A}3</text>
<text x="157.1" y="182.5">STRIP-MON_{A}6</text>
<text x="157.1" y="185.1">STRIP-MON_{A}7</text>
<text x="157.1" y="187.6">STRIP-MON_{A}8</text>
</g>
<g font-size="1.8" fill="#a0a006">
<text x="265.4" y="42.5">C3</text>
<text x="244.1" y="107.3">22</text>
<text x="244.1" y="112.3">22</text>
</g>
<g font-size="1.8" fill="#4eb955">
<text x="215.9" y="64.8">PROG</text>
<text x="215.9" y="74.4">RUN</text>
</g>
<g font-size="1.8" fill="#1b50ca">
<text x="73.8" y="69.5">SWDCLK_{D}</text>
<text x="75.4" y="67">SWDIO_{D}</text>
<text x="77.3" y="84.7">SWO_{D}</text>
<text x="224.9" y="108.9">SWDCLK_{D}</text>
<text x="226.6" y="111.4">SWDIO_{D}</text>
<text x="228.4" y="113.9">SWO_{D}</text>
</g>
<text font-size="1.8" fill="#000084" x="132.5" y="191.3">STRIP-MON_{A}[1..8]</text>
<g font-size="1.4" fill="#4eb955">
<text x="56.7" y="58.4">markings</text>
<text x="57.3" y="56.8">The screen</text>
<text x="64.3" y="58.4">are</text>
<text x="66.3" y="56.8">TX and</text>
<text x="67.4" y="58.4">inverted.</text>
<text x="72.3" y="56.8">RX</text>
</g>
<g font-size=".9" fill="#2d4364">
<text x="228.6" y="34.1">XTAL1</text>
<text x="228.6" y="39.2">XTAL2</text>
</g>
</svg>
